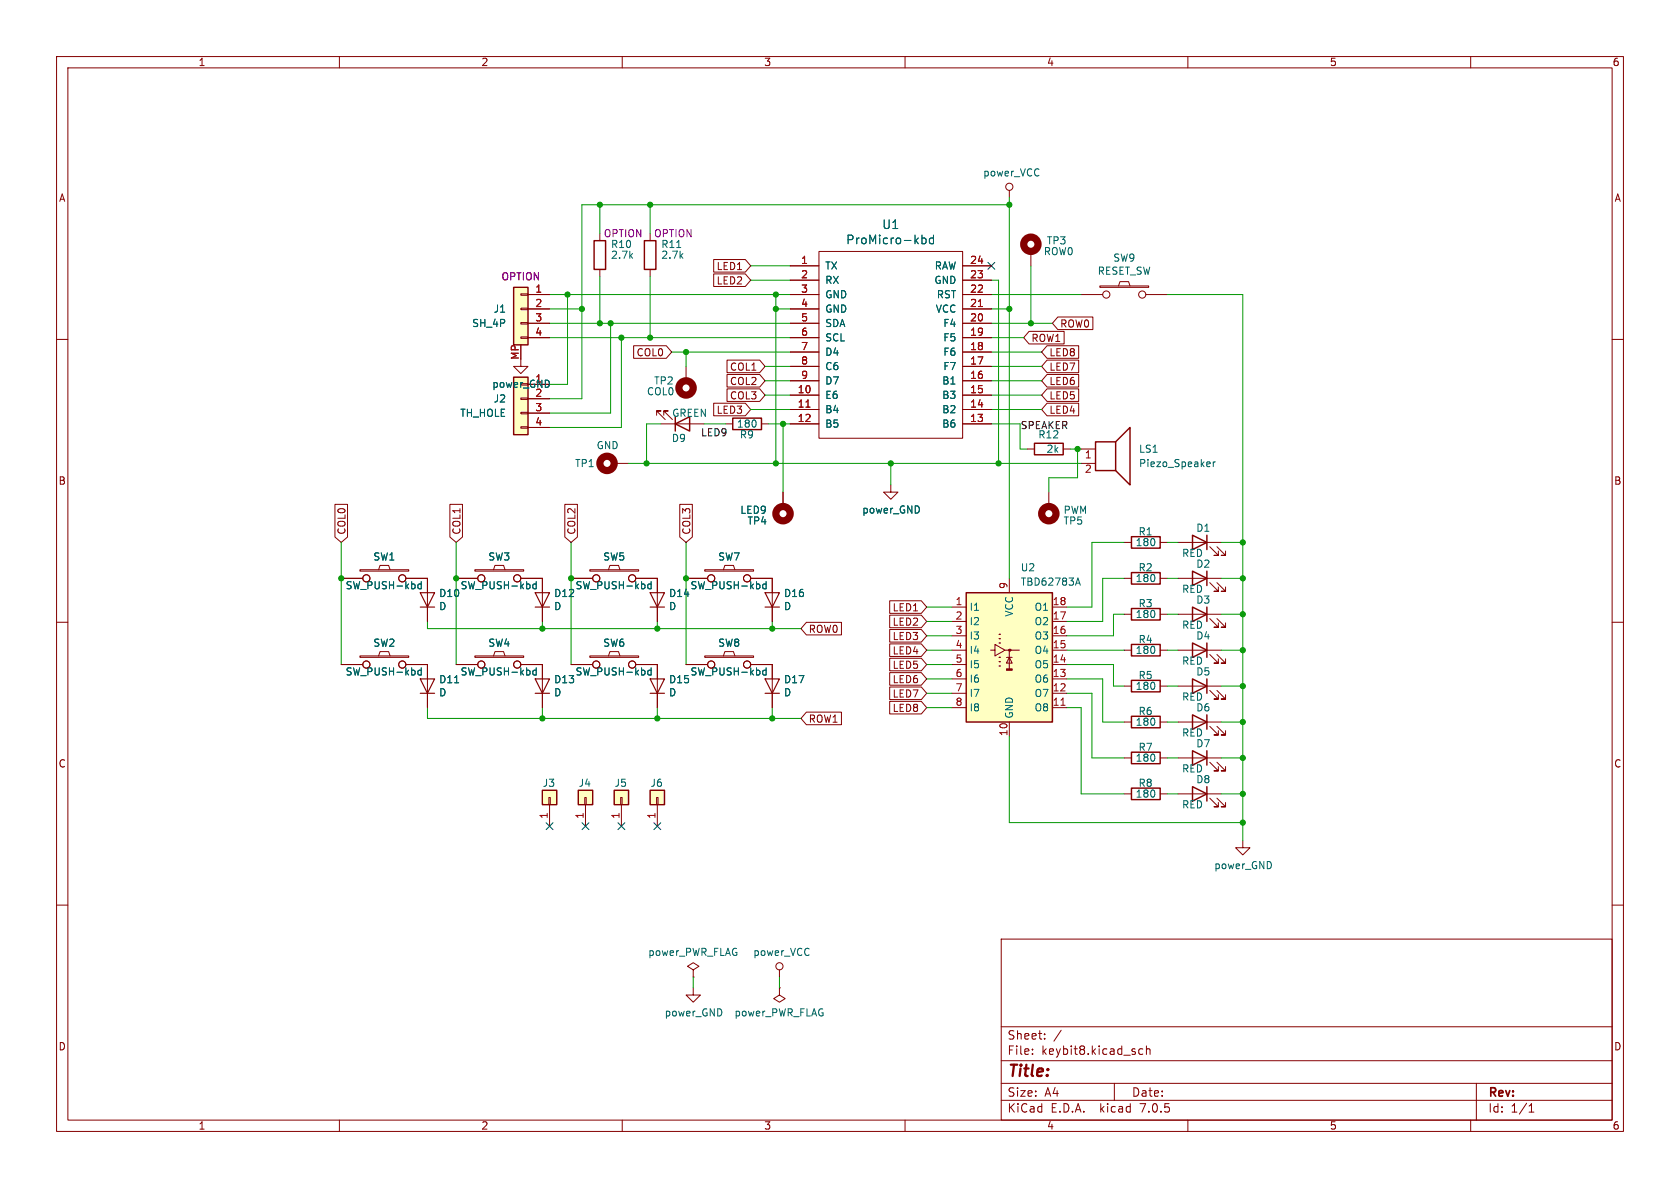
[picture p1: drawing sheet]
<svg xmlns="http://www.w3.org/2000/svg" width="297mm" height="210mm" viewBox="0 0 297 210" stroke-linecap="round" stroke-linejoin="round" font-family="sans-serif">
<g fill="none" stroke="#840000" stroke-width=".18">
<path d="M10 10h277v190h-277zM12 12h273v186h-273zM60 10v2M110 10v2M160 10v2M210 10v2M260 10v2M178.4 33.7v1.2M10 60h2M92.1 59.6h1.2v.2h-1.2zM92.1 57h1.2v.3h-1.2zM92.1 54.5h1.2v.2h-1.2z"/>
<path d="M92.1 51.9h1.2v.3h-1.2zM93.3 59.7h3.9M93.3 57.2h3.9M93.3 54.6h3.9M93.3 52.1h3.9M106 41.3v1.2M106 47.6v1.3M114.9 41.3v1.2M114.9 47.6v1.3M139.7 47h5.1M139.7 59.7h5.1M139.7 49.5h5.1"/>
<path d="M139.7 57.2h5.1M139.7 54.6h5.1M139.7 52.1h5.1M144.8 44.5h25.4v33h-25.4zM170.2 47h5.1M170.2 59.7h5.1M170.2 49.5h5.1M170.2 57.2h5.1M170.2 54.6h5.1M170.2 52.1h5.1M182.2 44.5v2.5M191.1 52.1h3.8"/>
<path d="M194.4 50.5h8.7v.3h-8.7zM197.7 50.5l.3-.7h1.5l.3 .7M202.6 52.1h3.8M285 60h2M92.1 75.4h1.2v.3h-1.2zM92.1 72.9h1.2v.3h-1.2zM92.1 70.4h1.2v.2h-1.2zM92.1 63.5v1.3h1.2l-1.2 1.2-1.3-1.2h1.3M93.3 67.9h3.9M93.3 70.5h3.9M93.3 73h3.9M93.3 75.6h3.9"/>
<path d="M116.1 73.4v-.8h.7h-.7l1.5 1.6M116.8 74.9h7.7M117.3 73.4v-.8h.8h-.8l1.6 1.6M121.3 64.8v2.5M128.3 74.9h1.2M134.6 74.9h1.3M139.7 69.9h5.1M139.7 72.4h5.1M139.7 74.9h5.1M139.7 67.3h5.1M139.7 64.8h5.1M139.7 62.2h5.1"/>
<path d="M170.2 69.9h5.1M170.2 72.4h5.1M170.2 74.9h5.1M170.2 67.3h5.1M170.2 64.8h5.1M170.2 62.2h5.1M181.6 79.4h1.3M188 79.4h1.2M191.1 79.4h2.6M108.6 81.9h2.5M138.4 87v2.5M157.5 85.7v1.3h1.2l-1.2 1.3-1.3-1.3h1.3"/>
<path d="M191.1 81.9h2.6M198.8 95.9h1.2M205.1 95.9h1.3M10 110h2M60.3 117.5h3.8M60.3 102.2h3.8M63.6 100.7h8.7v.3h-8.7zM63.6 116h8.7v.2h-8.7zM66.9 100.7l.3-.8h1.5l.3 .8M66.9 116l.3-.8h1.5l.3 .8M71.8 117.5h3.8v7.6M71.8 102.2h3.8v7.7"/>
<path d="M80.6 117.5h3.9M80.6 102.2h3.9M83.9 116h8.7v.2h-8.7zM83.9 100.7h8.7v.3h-8.7zM87.2 116l.3-.8h1.5l.3 .8M87.2 100.7l.3-.8h1.5l.3 .8M92.1 117.5h3.8v7.6M92.1 102.2h3.8v7.7M101 117.5h3.8M101 102.2h3.8M104.3 116h8.6v.2h-8.6zM104.3 100.7h8.6v.3h-8.6z"/>
<path d="M107.6 116l.2-.8h1.5l.3 .8M107.6 100.7l.2-.8h1.5l.3 .8M112.4 117.5h3.8v7.6M112.4 102.2h3.8v7.7M121.3 117.5h3.8M121.3 102.2h3.8M124.6 100.7h8.6v.3h-8.6zM124.6 116h8.6v.2h-8.6zM127.9 100.7l.2-.8h1.6l.2 .8M127.9 116l.2-.8h1.6l.2 .8M132.7 117.5h3.8v7.6M132.7 102.2h3.8v7.7"/>
<path d="M177.7 114.9h2.5M177.9 116.2h1M178.4 114.9v3.3M198.8 102.2h1.2M198.8 114.9h1.2M198.8 108.6h1.2M205.1 102.2h1.3M205.1 114.9h1.3M205.1 108.6h1.3M208.3 102.2h7.6M208.3 114.9h7.6M208.3 108.6h7.6"/>
<path d="M213.9 115.7l1.5 1.5h-.8h.8v-.7M213.9 109.3l1.5 1.6h-.8h.8v-.8M213.9 103l1.5 1.5h-.8h.8v-.7M215.1 115.7l1.6 1.5h-.8h.8v-.7M215.1 109.3l1.6 1.6h-.8h.8v-.8M215.1 103l1.6 1.5h-.8h.8v-.7M285 110h2M198.8 127.6h1.2M198.8 134h1.2M198.8 121.3h1.2M205.1 127.6h1.3M205.1 134h1.3"/>
<path d="M205.1 121.3h1.3M208.3 127.6h7.6M208.3 134h7.6M208.3 121.3h7.6M213.9 128.4l1.5 1.5h-.8h.8v-.7M213.9 134.7l1.5 1.6h-.8h.8v-.8M213.9 122l1.5 1.6h-.8h.8v-.8M215.1 128.4l1.6 1.5h-.8h.8v-.7M215.1 134.7l1.6 1.6h-.8h.8v-.8M215.1 122l1.6 1.6h-.8h.8v-.8M10 160h2M97 141h.3v1.2h-.3z"/>
<path d="M97.2 142.2v3.9M103.4 141h.2v1.2h-.2zM103.5 142.2v3.9M109.7 141h.3v1.2h-.3zM109.9 142.2v3.9M116.1 141h.2v1.2h-.2zM116.2 142.2v3.9M198.8 140.3h1.2M205.1 140.3h1.3M208.3 140.3h7.6M213.9 141.1l1.5 1.5h-.8h.8v-.7M215.1 141.1l1.6 1.5h-.8h.8v-.7"/>
<path d="M219.7 148.6v1.3h1.3l-1.3 1.2-1.3-1.2h1.3M285 160h2M122.6 171.5l1-.7-1-.6-1.1 .6 1.1 .7v1.2M122.6 172.7h.1M122.6 174.6v1.3h1.2l-1.2 1.3-1.3-1.3h1.3M137.8 174.6v1.3l1 .6-1 .7-1-.7 1-.6M137.8 174.6h.1M137.8 171.5v1.2M177 166h108v32h-108zM60 198v2M110 198v2M160 198v2"/>
<path d="M177 194.5h108M177 191.5h108M177 187.5h108M177 181.5h108M182.5 186.3v.1M182.5 185.5v.1M184.7 183.6v.1M184.7 182.8v.1M187.6 182.1l-1.3 2M197 191.5v3M202 185.5l-.4-.1-.3 .3v.4l.2 .2h.5M202.7 185.5l.2-.1 .3 .1 .1 .9"/>
<path d="M202.7 184.9v1.5M210 198v2M260 198v2M261 191.5v6.5M270.3 196.6h.9M270.3 195.5l.4-.4v1.5"/>
<circle cx="178.4" cy="33" r=".63"/>
<circle cx="195.6" cy="52.1" r=".63"/>
<circle cx="201.9" cy="52.1" r=".63"/>
<circle cx="64.8" cy="117.5" r=".63"/>
<circle cx="64.8" cy="102.2" r=".63"/>
<circle cx="71.1" cy="117.5" r=".63"/>
<circle cx="71.1" cy="102.2" r=".63"/>
<circle cx="85.1" cy="117.5" r=".63"/>
<circle cx="85.1" cy="102.2" r=".63"/>
<circle cx="91.4" cy="117.5" r=".63"/>
<circle cx="91.4" cy="102.2" r=".63"/>
<circle cx="105.4" cy="102.2" r=".63"/>
<circle cx="105.4" cy="117.5" r=".63"/>
<circle cx="111.8" cy="117.5" r=".63"/>
<circle cx="111.8" cy="102.2" r=".63"/>
<circle cx="125.7" cy="102.2" r=".63"/>
<circle cx="125.7" cy="117.5" r=".63"/>
<circle cx="132.1" cy="117.5" r=".63"/>
<circle cx="132.1" cy="102.2" r=".63"/>
<circle cx="137.8" cy="170.8" r=".63"/>
</g>
<g fill="none" stroke="#840000" stroke-width=".25">
<path d="M90.8 50.8h2.5v10.2h-2.5zM105 42.5h2.1v5.1h-2.1zM113.9 42.5h2.1v5.1h-2.1zM90.8 66.7h2.5v10.1h-2.5zM119.4 74.9l2.5-1.2v2.5zM119.4 73.7v2.5M129.5 73.9h5.1v2h-5.1zM182.9 78.4h5.1v2h-5.1zM193.7 78.1h3.5v5.1h-3.5zM197.2 78.1l2.6-2.5v10.1l-2.6-2.5M200 94.9h5.1v2h-5.1zM170.8 104.8h15.3v22.8h-15.3z"/>
<path d="M176.7 117.7h.1M176.7 117h.1M176.7 116.2h.1M176.7 113.7h.1M176.7 112.9h.1M176.7 112.1h.1M200 113.9h5.1v2.1h-5.1zM200 101.2h5.1v2.1h-5.1zM200 107.6h5.1v2h-5.1zM210.8 113.7l2.6 1.2-2.6 1.3zM210.8 107.3l2.6 1.3-2.6 1.3zM210.8 101l2.6 1.2-2.6 1.3z"/>
<path d="M213.4 101v2.5M213.4 107.3v2.6M213.4 113.7v2.5M95.9 139.7h2.5v2.5h-2.5zM102.2 139.7h2.6v2.5h-2.6zM108.6 139.7h2.5v2.5h-2.5zM114.9 139.7h2.6v2.5h-2.6zM200 126.6h5.1v2.1h-5.1zM200 139.3h5.1v2.1h-5.1zM200 133h5.1v2h-5.1zM200 120.3h5.1v2h-5.1zM210.8 126.4l2.6 1.2-2.6 1.3z"/>
<path d="M210.8 132.7l2.6 1.3-2.6 1.3zM210.8 139.1l2.6 1.2-2.6 1.3zM210.8 120l2.6 1.3-2.6 1.3zM213.4 120v2.6M213.4 126.4v2.5M213.4 132.7v2.6M213.4 139.1v2.5"/>
</g>
<g fill="none" stroke="#006464" stroke-width=".18">
<path d="M163 41.6v1.5M163 42.1h.4l.3 .3v.4l-.1 .2h-.6M165 42.1h-.4l-.3 .3v.4l.1 .2h.6M165 41.6v1.5M213.9 81.7v.3l-.6 .1M214.5 81.6v.9M214.9 81.6l-.4 .3M74.5 118.5h-.4l-.2 .2 .1 .6h.5M74.5 103.3l-.4-.1-.2 .3 .1 .5h.5M74.5 102.8v1.3M74.5 118.1v1.2M94.8 118.5h-.4l-.2 .2 .1 .6h.5"/>
<path d="M94.8 103.3l-.4-.1-.2 .3 .1 .5h.5M94.8 102.8v1.3M94.8 118.1v1.2M115.1 102.8v1.3M115.1 118.1v1.2M115.1 118.5h-.3l-.3 .2 .1 .6h.5M115.1 103.3l-.3-.1-.3 .3 .1 .5h.5M135.4 118.5h-.3l-.3 .2 .2 .6h.4M135.4 102.8v1.3M135.4 118.1v1.2M135.4 103.3l-.3-.1-.3 .3 .2 .5h.4"/>
</g>
<g fill="#ffffc2" stroke="#ffffc2" stroke-width=".18">
<path d="M90.8 66.7h2.5v10.1h-2.5z"/>
<path d="M90.8 50.8h2.5v10.2h-2.5z"/>
<path d="M95.9 139.7h2.5v2.5h-2.5z"/>
<path d="M108.6 139.7h2.5v2.5h-2.5z"/>
<path d="M102.2 139.7h2.6v2.5h-2.6z"/>
<path d="M114.9 139.7h2.6v2.5h-2.6z"/>
<path d="M170.8 104.8h15.3v22.8h-15.3z"/>
</g>
<path d="M173 54.2h.7M142.5 72h.7" fill="none" stroke="#a90000" stroke-width=".18"/>
<g fill="none" stroke="#840000" stroke-width=".2">
<path d="M74.3 104.8h2.5l-1.2 2.5zM74.3 107.3h2.5M94.6 104.8h2.6l-1.3 2.5zM94.6 107.3h2.6M114.9 104.8h2.6l-1.3 2.5zM114.9 107.3h2.6M135.3 104.8h2.5l-1.3 2.5zM135.3 107.3h2.5M74.3 120h2.5l-1.2 2.6zM74.3 122.6h2.5M94.6 120h2.6l-1.3 2.6zM94.6 122.6h2.6"/>
<path d="M114.9 120h2.6l-1.3 2.6zM114.9 122.6h2.6M135.3 120h2.5l-1.3 2.6zM135.3 122.6h2.5"/>
</g>
<g fill="none" stroke="#840000" stroke-width="1.3">
<circle cx="182.2" cy="43.2" r="1.27"/>
<circle cx="121.3" cy="68.6" r="1.27"/>
<circle cx="107.3" cy="81.9" r="1.27"/>
<circle cx="138.4" cy="90.8" r="1.27"/>
</g>
<path d="M177.9 118.2h1v.3h-1z" fill="#840000" stroke="#840000" stroke-width=".18"/>
<circle cx="178.4" cy="114.9" r=".25" fill="#840000"/>
<g fill="none" stroke="#840000" stroke-width=".18">
<path d="M93.3 59.7h3.9M93.3 57.2h3.9M93.3 54.6h3.9M93.3 52.1h3.9M126.2 45.9h5.6l.9 1.1-.9 1.1h-5.6zM126.2 48.4h5.6l.9 1.1-.9 1.1h-5.6zM139.7 47h5.1M139.7 59.7h5.1M139.7 49.5h5.1M139.7 57.2h5.1M139.7 54.6h5.1M139.7 52.1h5.1"/>
<path d="M170.2 47h5.1M170.2 59.7h5.1M170.2 49.5h5.1M170.2 57.2h5.1M170.2 54.6h5.1M170.2 52.1h5.1M181.9 58.6h6.2v2.2h-6.2l-.9-1.1zM187 56h6.2v2.3h-6.2l-.9-1.1zM93.3 67.9h3.9M93.3 70.5h3.9M93.3 73h3.9M93.3 75.6h3.9"/>
<path d="M112 61.1h5.8l.9 1.1-.9 1.1h-5.8zM126.2 71.3h5.6l.9 1.1-.9 1.1h-5.6zM128.5 68.7h5.8l1 1.2-1 1.1h-5.8zM128.5 63.7h5.8l1 1.1-1 1.1h-5.8zM128.5 66.2h5.8l1 1.1-1 1.1h-5.8zM139.7 69.9h5.1M139.7 72.4h5.1M139.7 74.9h5.1M139.7 67.3h5.1M139.7 64.8h5.1M139.7 62.2h5.1M170.2 69.9h5.1"/>
<path d="M170.2 72.4h5.1M170.2 74.9h5.1M170.2 67.3h5.1M170.2 64.8h5.1M170.2 62.2h5.1M185.1 63.7h5.6v2.2h-5.6l-1-1.1zM185.1 66.2h5.6v2.2h-5.6l-1-1.1zM185.1 61.1h5.6v2.2h-5.6l-1-1.1zM185.1 68.7h5.6v2.3h-5.6l-1-1.1zM185.1 71.3h5.6v2.2h-5.6l-1-1.1zM59.2 89.2h2.2v5.7l-1.1 1-1.1-1zM79.5 89.2h2.3v5.7l-1.2 1-1.1-1z"/>
<path d="M99.9 89.2h2.2v5.7l-1.1 1-1.1-1zM120.2 89.2h2.2v5.7l-1.1 1-1.1-1zM138.4 87v2.5M185.4 87v2.5M208.3 95.9h7.6M213.9 96.6l1.5 1.6h-.8h.8v-.8M215.1 96.6l1.6 1.6h-.8h.8v-.8M60.3 117.5h3.8M60.3 102.2h3.8M71.8 117.5h3.8v2.5M71.8 102.2h3.8v2.6M75.6 107.3v2.6"/>
<path d="M80.6 117.5h3.9M80.6 102.2h3.9M92.1 117.5h3.8v2.5M92.1 102.2h3.8v2.6M95.9 107.3v2.6M101 117.5h3.8M101 102.2h3.8M112.4 117.5h3.8v2.5M112.4 102.2h3.8v2.6M116.2 107.3v2.6M121.3 117.5h3.8M121.3 102.2h3.8"/>
<path d="M132.7 117.5h3.8v2.5M132.7 102.2h3.8v2.6M136.5 107.3v2.6M142.6 110h6.2v2.2h-6.2l-1-1.1zM157.3 108.7h5.6l.9 1.2-.9 1.1h-5.6zM157.3 106.2h5.6l.9 1.1-.9 1.1h-5.6zM157.3 113.8h5.6l.9 1.1-.9 1.1h-5.6zM157.3 111.3h5.6l.9 1.1-.9 1.1h-5.6zM157.3 116.4h5.6l.9 1.1-.9 1.1h-5.6zM157.3 118.9h5.6l.9 1.1-.9 1.1h-5.6zM168.3 107.3h2.5M168.3 117.5h2.5"/>
<path d="M168.3 114.9h2.5M168.3 112.4h2.5M168.3 109.9h2.5M175.1 114.9h.8v-1l1.8 1-1.8 1.1v-1.1M178.4 116.2l.5 1h-1zM178.4 102.2v2.6M186.1 107.3h2.5M186.1 117.5h2.5M186.1 114.9h2.5M186.1 112.4h2.5M186.1 109.9h2.5M75.6 122.6v2.5"/>
<path d="M95.9 122.6v2.5M116.2 122.6v2.5M136.5 122.6v2.5M142.6 125.9h6.2v2.2h-6.2l-1-1.1zM157.3 124h5.6l.9 1.1-.9 1.1h-5.6zM157.3 121.4h5.6l.9 1.2-.9 1.1h-5.6zM168.3 125.1h2.5M168.3 122.6h2.5M168.3 120h2.5M178.4 127.6v2.6M186.1 125.1h2.5M186.1 122.6h2.5"/>
<path d="M186.1 120h2.5"/>
<circle cx="64.8" cy="117.5" r=".63"/>
<circle cx="64.8" cy="102.2" r=".63"/>
<circle cx="71.1" cy="117.5" r=".63"/>
<circle cx="71.1" cy="102.2" r=".63"/>
<circle cx="85.1" cy="117.5" r=".63"/>
<circle cx="85.1" cy="102.2" r=".63"/>
<circle cx="91.4" cy="117.5" r=".63"/>
<circle cx="91.4" cy="102.2" r=".63"/>
<circle cx="105.4" cy="102.2" r=".63"/>
<circle cx="105.4" cy="117.5" r=".63"/>
<circle cx="111.8" cy="117.5" r=".63"/>
<circle cx="111.8" cy="102.2" r=".63"/>
<circle cx="125.7" cy="102.2" r=".63"/>
<circle cx="125.7" cy="117.5" r=".63"/>
<circle cx="132.1" cy="117.5" r=".63"/>
<circle cx="132.1" cy="102.2" r=".63"/>
</g>
<path d="M173 54.2h.7M142.5 72h.7M187.6 124.7h.7" fill="none" stroke="#a90000" stroke-width=".18"/>
<g fill="none" stroke="#006464" stroke-width=".18">
<path d="M163 41.6v1.5M163 42.1h.4l.3 .3v.4l-.1 .2h-.6M165 42.1h-.4l-.3 .3v.4l.1 .2h.6M165 41.6v1.5M74.5 103.3l-.4-.1-.2 .3 .1 .5h.5M74.5 118.5h-.4l-.2 .2 .1 .6h.5M74.5 102.8v1.3M74.5 118.1v1.2M94.8 103.3l-.4-.1-.2 .3 .1 .5h.5M94.8 118.5h-.4l-.2 .2 .1 .6h.5M94.8 102.8v1.3M94.8 118.1v1.2"/>
<path d="M115.1 103.3l-.3-.1-.3 .3 .1 .5h.5M115.1 118.5h-.3l-.3 .2 .1 .6h.5M115.1 102.8v1.3M115.1 118.1v1.2M135.4 102.8v1.3M135.4 118.1v1.2M135.4 103.3l-.3-.1-.3 .3 .2 .5h.4M135.4 118.5h-.3l-.3 .2 .2 .6h.4M190.3 103.1h.6M190.6 102.2l.4 1.2"/>
</g>
<path d="M210.8 94.6l2.6 1.3-2.6 1.3zM213.4 94.6v2.6" fill="none" stroke="#840000" stroke-width=".25"/>
<circle cx="185.4" cy="90.8" r="1.27" fill="none" stroke="#840000" stroke-width="1.3"/>
<g fill="none" stroke="#009600" stroke-width=".18">
<path d="M106 36.2v5.1M114.9 36.2v5.1M178.4 36.2h-75.5v34.3h-5.7M178.4 34.9v67.3M97.2 59.7h42.5M97.2 54.6h5.7M97.2 52.1h42.5M97.2 57.2h42.5M100.3 52.1v15.8h-3.1M106 48.9v8.3M107.9 57.2v15.8h-10.7M109.9 59.7v15.9h-12.7"/>
<path d="M114.9 48.9v10.8M132.7 47h7M132.7 49.5h7M137.2 54.6h2.5M137.2 52.1v29.8M175.3 59.7h5.7M175.3 54.6h3.1M175.3 52.1h15.8M175.3 57.2h10.8M175.3 49.5h1.2v32.4M182.2 47v10.2M206.4 52.1h13.3v96.5"/>
<path d="M116.8 74.9h-2.5v7M118.7 62.2h21M121.3 62.2v2.6M124.5 74.9h3.8M132.7 72.4h7M135.3 69.9h4.4M135.3 64.8h4.4M135.3 67.3h4.4M135.9 74.9h3.8M138.4 74.9v12.1M175.3 69.9h8.8M175.3 74.9h5v4.5h1.3"/>
<path d="M175.3 72.4h8.8M175.3 64.8h8.8M175.3 62.2h8.8M175.3 67.3h8.8M189.2 79.4h1.9M190.5 79.4v5.1h-5.1v2.5M60.3 95.9v21.6M80.6 95.9v21.6M101 95.9v21.6M111.1 81.9h80M121.3 95.9v21.6M157.5 81.9v3.8"/>
<path d="M198.8 95.9h-5.8v11.4h-4.4M206.4 95.9h1.9M215.9 95.9h3.8M75.6 109.9v1.2h66M95.9 109.9v1.2M116.2 109.9v1.2M136.5 109.9v1.2M163.8 114.9h4.5M163.8 109.9h4.5M163.8 112.4h4.5M163.8 117.5h4.5M163.8 107.3h4.5"/>
<path d="M188.6 114.9h10.2M188.6 117.5h8.2v3.8h2M198.8 108.6h-2v3.8h-8.2M198.8 102.2h-3.9v7.7h-6.3M206.4 114.9h1.9M206.4 108.6h1.9M206.4 102.2h1.9M215.9 114.9h3.8M215.9 108.6h3.8M215.9 102.2h3.8M75.6 125.1v1.9h66M95.9 125.1v1.9"/>
<path d="M116.2 125.1v1.9M136.5 125.1v1.9M163.8 122.6h4.5M163.8 125.1h4.5M163.8 120h4.5M178.4 130.2v15.2h41.3M188.6 122.6h4.4v11.4h5.8M188.6 120h6.3v7.6h3.9M188.6 125.1h2.5v15.2h7.7M206.4 121.3h1.9M206.4 134h1.9M206.4 127.6h1.9"/>
<path d="M215.9 121.3h3.8M215.9 134h3.8M215.9 127.6h3.8M206.4 140.3h1.9M215.9 140.3h3.8M122.6 172.7v1.9M137.8 172.7v1.9"/>
</g>
<path d="M174.7 46.4l1.2 1.2M175.9 46.4l-1.2 1.2M96.5 145.4l1.3 1.3M97.8 145.4l-1.3 1.3M102.9 145.4l1.2 1.3M104.1 145.4l-1.2 1.3M109.2 145.4l1.3 1.3M110.5 145.4l-1.3 1.3M115.6 145.4l1.2 1.3M116.8 145.4l-1.2 1.3" fill="none" stroke="#000084" stroke-width=".18"/>
<g fill="#009600" stroke="#009600" stroke-width=".18">
<circle cx="182.2" cy="57.2" r=".46"/>
<circle cx="178.4" cy="36.2" r=".46"/>
<circle cx="176.5" cy="81.9" r=".46"/>
<circle cx="178.4" cy="54.6" r=".46"/>
<circle cx="114.3" cy="81.9" r=".46"/>
<circle cx="121.3" cy="102.2" r=".46"/>
<circle cx="116.2" cy="111.1" r=".46"/>
<circle cx="157.5" cy="81.9" r=".46"/>
<circle cx="137.2" cy="81.9" r=".46"/>
<circle cx="116.2" cy="127" r=".46"/>
<circle cx="136.5" cy="111.1" r=".46"/>
<circle cx="136.5" cy="127" r=".46"/>
<circle cx="100.3" cy="52.1" r=".46"/>
<circle cx="102.9" cy="54.6" r=".46"/>
<circle cx="106" cy="57.2" r=".46"/>
<circle cx="107.9" cy="57.2" r=".46"/>
<circle cx="109.9" cy="59.7" r=".46"/>
<circle cx="114.9" cy="36.2" r=".46"/>
<circle cx="106" cy="36.2" r=".46"/>
<circle cx="80.6" cy="102.2" r=".46"/>
<circle cx="95.9" cy="111.1" r=".46"/>
<circle cx="101" cy="102.2" r=".46"/>
<circle cx="60.3" cy="102.2" r=".46"/>
<circle cx="95.9" cy="127" r=".46"/>
<circle cx="137.2" cy="54.6" r=".46"/>
<circle cx="137.2" cy="52.1" r=".46"/>
<circle cx="138.4" cy="74.9" r=".46"/>
<circle cx="121.3" cy="62.2" r=".46"/>
<circle cx="114.9" cy="59.7" r=".46"/>
<circle cx="219.7" cy="114.9" r=".46"/>
<circle cx="219.7" cy="108.6" r=".46"/>
<circle cx="219.7" cy="95.9" r=".46"/>
<circle cx="219.7" cy="102.2" r=".46"/>
<circle cx="190.5" cy="79.4" r=".46"/>
<circle cx="219.7" cy="134" r=".46"/>
<circle cx="219.7" cy="140.3" r=".46"/>
<circle cx="219.7" cy="121.3" r=".46"/>
<circle cx="219.7" cy="127.6" r=".46"/>
<circle cx="219.7" cy="145.4" r=".46"/>
</g>
<text font-size="2.8" fill="#840000" x="178" y="190.8">Title:</text>
<g font-size="2.1" fill="#006464">
<text x="155.9" y="40.7">U1</text>
<text x="149.5" y="43.3">ProMicro-kbd</text>
</g>
<g font-size="2.1" fill="#840000">
<text x="178" y="183.9">Sheet:</text>
<text x="178" y="186.6">File:</text>
<text x="184" y="186.6">keybit8.kicad_sch</text>
<text x="178" y="196.8">KiCad</text>
<text x="178" y="194">Size:</text>
<text x="184.6" y="194">A4</text>
<text x="185.7" y="196.8">E.D.A.</text>
<text x="194.4" y="196.8">kicad</text>
<text x="200" y="194">Date:</text>
<text x="201.5" y="196.8">7.0.5</text>
<text x="263" y="194.2">Rev:</text>
<text x="263" y="196.8">Id:</text>
<text x="267" y="196.8">1/1</text>
</g>
<g font-size="1.8" fill="#840000">
<text x="35" y="11.8">1</text>
<text x="85" y="11.8">2</text>
<text x="135" y="11.8">3</text>
<text x="185" y="11.8">4</text>
<text x="235" y="11.8">5</text>
<text x="285" y="11.8">6</text>
<text x="10.4" y="35.8">A</text>
<text x="285.4" y="35.8">A</text>
<text x="126.7" y="47.9">LED1</text>
<text x="126.7" y="50.4">LED2</text>
<text x="187.3" y="58.1">ROW0</text>
<text x="112.5" y="63.1">COL0</text>
<text x="129" y="65.7">COL1</text>
<text x="182.2" y="60.6">ROW1</text>
<text x="185.4" y="65.7">LED7</text>
<text x="185.4" y="63.1">LED8</text>
<text x="129" y="70.8">COL3</text>
<text x="129" y="68.2">COL2</text>
<text x="185.4" y="68.2">LED6</text>
<text x="185.4" y="70.8">LED5</text>
<text x="126.7" y="73.3">LED3</text>
<text x="185.4" y="73.3">LED4</text>
<text x="10.3" y="85.8">B</text>
<text x="285.3" y="85.8">B</text>
<text x="61.2" y="94.6" transform="rotate(-90 61.2 94.6)">COL0</text>
<text x="81.6" y="94.6" transform="rotate(-90 81.6 94.6)">COL1</text>
<text x="101.9" y="94.6" transform="rotate(-90 101.9 94.6)">COL2</text>
<text x="122.2" y="94.6" transform="rotate(-90 122.2 94.6)">COL3</text>
<text x="142.9" y="112">ROW0</text>
<text x="157.8" y="110.8">LED2</text>
<text x="157.8" y="108.2">LED1</text>
<text x="157.8" y="113.3">LED3</text>
<text x="157.8" y="115.9">LED4</text>
<text x="157.8" y="118.4">LED5</text>
<text x="157.8" y="120.9">LED6</text>
<text x="157.8" y="123.5">LED7</text>
<text x="142.9" y="127.9">ROW1</text>
<text x="157.8" y="126">LED8</text>
<text x="10.3" y="135.8">C</text>
<text x="285.3" y="135.8">C</text>
<text x="10.3" y="185.8">D</text>
<text x="285.3" y="185.8">D</text>
<text x="35" y="199.8">1</text>
<text x="85" y="199.8">2</text>
<text x="135" y="199.8">3</text>
<text x="185" y="199.8">4</text>
<text x="235" y="199.8">5</text>
<text x="285" y="199.8">6</text>
</g>
<g font-size="1.8" fill="#006464">
<text x="173.8" y="31.4">power_VCC</text>
<text x="108" y="44">R10</text>
<text x="108" y="45.9">2.7k</text>
<text x="116.8" y="44">R11</text>
<text x="116.8" y="45.9">2.7k</text>
<text x="145.8" y="47.8">TX</text>
<text x="165.2" y="47.8">RAW</text>
<text x="184.5" y="45.3">ROW0</text>
<text x="185" y="43.4">TP3</text>
<text x="196.8" y="46.4">SW9</text>
<text x="145.8" y="50.4">RX</text>
<text x="145.8" y="52.9">GND</text>
<text x="165.2" y="50.4">GND</text>
<text x="165.6" y="52.9">RST</text>
<text x="194" y="48.7">RESET_SW</text>
<text x="83.4" y="58">SH_4P</text>
<text x="87.2" y="55.4">J1</text>
<text x="145.8" y="55.4">GND</text>
<text x="145.8" y="58">SDA</text>
<text x="165.4" y="55.4">VCC</text>
<text x="166.7" y="58">F4</text>
<text x="145.8" y="60.5">SCL</text>
<text x="145.8" y="63.1">D4</text>
<text x="145.8" y="65.6">C6</text>
<text x="166.7" y="65.6">F7</text>
<text x="166.7" y="63.1">F6</text>
<text x="166.7" y="60.5">F5</text>
<text x="87" y="68.7">power_GND</text>
<text x="87.2" y="71.3">J2</text>
<text x="94.6" y="67.7">1</text>
<text x="94.6" y="70.2">2</text>
<text x="114.3" y="70">COL0</text>
<text x="115.6" y="68.1">TP2</text>
<text x="145.8" y="70.7">E6</text>
<text x="145.8" y="68.1">D7</text>
<text x="166.6" y="70.7">B3</text>
<text x="166.6" y="68.1">B1</text>
<text x="81.3" y="73.9">TH_HOLE</text>
<text x="118.8" y="73.9">GREEN</text>
<text x="130.2" y="75.8">180</text>
<text x="130.7" y="77.7">R9</text>
<text x="145.8" y="73.2">B4</text>
<text x="145.8" y="75.8">B5</text>
<text x="166.6" y="75.8">B6</text>
<text x="166.6" y="73.2">B2</text>
<text x="101.6" y="82.7">TP1</text>
<text x="105.4" y="79.6">GND</text>
<text x="118.7" y="78.3">D9</text>
<text x="185" y="80.2">2k</text>
<text x="201.3" y="80.2">LS1</text>
<text x="201.3" y="82.7">Piezo_Speaker</text>
<text x="130.8" y="91">LED9</text>
<text x="132.1" y="92.9">TP4</text>
<text x="152.4" y="90.9">power_GND</text>
<text x="188" y="92.9">TP5</text>
<text x="188" y="91">PWM</text>
<text x="201.2" y="94.8">R1</text>
<text x="211.4" y="94.2">D1</text>
<text x="65.9" y="99.3">SW1</text>
<text x="86.3" y="99.3">SW3</text>
<text x="106.6" y="99.3">SW5</text>
<text x="126.9" y="99.3">SW7</text>
<text x="180.4" y="101.2">U2</text>
<text x="200.7" y="96.7">180</text>
<text x="201.2" y="101.2">R2</text>
<text x="208.9" y="98.6">RED</text>
<text x="211.4" y="100.5">D2</text>
<text x="61" y="104.3">SW_PUSH-kbd</text>
<text x="77.6" y="105.7">D10</text>
<text x="81.4" y="104.3">SW_PUSH-kbd</text>
<text x="97.9" y="105.7">D12</text>
<text x="101.7" y="104.3">SW_PUSH-kbd</text>
<text x="118.2" y="105.7">D14</text>
<text x="122" y="104.3">SW_PUSH-kbd</text>
<text x="138.5" y="105.7">D16</text>
<text x="180.4" y="103.7">TBD62783A</text>
<text x="200.7" y="103.1">180</text>
<text x="201.2" y="107.5">R3</text>
<text x="208.9" y="105">RED</text>
<text x="211.4" y="106.9">D3</text>
<text x="77.6" y="108">D</text>
<text x="97.9" y="108">D</text>
<text x="118.2" y="108">D</text>
<text x="138.5" y="108">D</text>
<text x="171.3" y="108.1">I1</text>
<text x="171.3" y="110.7">I2</text>
<text x="171.3" y="113.2">I3</text>
<text x="179.3" y="109" transform="rotate(-90 179.3 109)">VCC</text>
<text x="182.9" y="113.2">O3</text>
<text x="182.9" y="110.7">O2</text>
<text x="182.9" y="108.1">O1</text>
<text x="200.7" y="109.4">180</text>
<text x="201.2" y="113.9">R4</text>
<text x="208.9" y="111.3">RED</text>
<text x="211.4" y="113.2">D4</text>
<text x="61" y="119.6">SW_PUSH-kbd</text>
<text x="65.9" y="114.5">SW2</text>
<text x="81.4" y="119.6">SW_PUSH-kbd</text>
<text x="86.3" y="114.5">SW4</text>
<text x="101.7" y="119.6">SW_PUSH-kbd</text>
<text x="106.6" y="114.5">SW6</text>
<text x="122" y="119.6">SW_PUSH-kbd</text>
<text x="126.9" y="114.5">SW8</text>
<text x="171.3" y="115.8">I4</text>
<text x="171.3" y="118.3">I5</text>
<text x="182.9" y="118.3">O5</text>
<text x="182.9" y="115.8">O4</text>
<text x="200.7" y="115.8">180</text>
<text x="208.9" y="117.7">RED</text>
<text x="211.4" y="119.6">D5</text>
<text x="77.6" y="120.9">D11</text>
<text x="77.6" y="123.3">D</text>
<text x="97.9" y="120.9">D13</text>
<text x="97.9" y="123.3">D</text>
<text x="118.2" y="120.9">D15</text>
<text x="118.2" y="123.3">D</text>
<text x="138.5" y="120.9">D17</text>
<text x="138.5" y="123.3">D</text>
<text x="171.3" y="120.8">I6</text>
<text x="171.3" y="123.4">I7</text>
<text x="171.3" y="125.9">I8</text>
<text x="182.9" y="125.9">O8</text>
<text x="182.9" y="123.4">O7</text>
<text x="182.9" y="120.8">O6</text>
<text x="200.7" y="122.1">180</text>
<text x="201.2" y="120.2">R5</text>
<text x="208.9" y="124">RED</text>
<text x="211.4" y="125.9">D6</text>
<text x="179.3" y="127.1" transform="rotate(-90 179.3 127.1)">GND</text>
<text x="200.7" y="128.5">180</text>
<text x="201.2" y="126.6">R6</text>
<text x="208.9" y="130.4">RED</text>
<text x="200.7" y="134.8">180</text>
<text x="201.2" y="132.9">R7</text>
<text x="208.9" y="136.7">RED</text>
<text x="211.4" y="132.3">D7</text>
<text x="95.9" y="139.3">J3</text>
<text x="102.2" y="139.3">J4</text>
<text x="108.6" y="139.3">J5</text>
<text x="114.9" y="139.3">J6</text>
<text x="200.7" y="141.2">180</text>
<text x="201.2" y="139.3">R8</text>
<text x="208.9" y="143.1">RED</text>
<text x="211.4" y="138.6">D8</text>
<text x="214.6" y="153.8">power_GND</text>
<text x="114.5" y="169.2">power_PWR_FLAG</text>
<text x="133.1" y="169.2">power_VCC</text>
<text x="117.4" y="179.8">power_GND</text>
<text x="129.8" y="179.8">power_PWR_FLAG</text>
</g>
<g font-size="1.8" fill="#840084">
<text x="106.7" y="42.1">OPTION</text>
<text x="115.6" y="42.1">OPTION</text>
<text x="88.6" y="49.7">OPTION</text>
</g>
<g font-size="1.8" fill="#a90000">
<text x="141.6" y="46.7">1</text>
<text x="171.4" y="46.7">24</text>
<text x="94.6" y="51.8">1</text>
<text x="141.6" y="49.3">2</text>
<text x="141.6" y="51.8">3</text>
<text x="171.4" y="51.8">22</text>
<text x="171.4" y="49.3">23</text>
<text x="94.6" y="54.4">2</text>
<text x="94.6" y="56.9">3</text>
<text x="94.6" y="59.4">4</text>
<text x="141.6" y="54.4">4</text>
<text x="141.6" y="56.9">5</text>
<text x="141.6" y="59.4">6</text>
<text x="171.4" y="59.4">19</text>
<text x="171.4" y="56.9">20</text>
<text x="171.4" y="54.4">21</text>
<text x="91.8" y="63.7" transform="rotate(-90 91.8 63.7)">MP</text>
<text x="141.6" y="62">7</text>
<text x="141.6" y="64.5">8</text>
<text x="171.4" y="64.5">17</text>
<text x="171.4" y="62">18</text>
<text x="141" y="69.6">10</text>
<text x="141.6" y="67.1">9</text>
<text x="171.4" y="69.6">15</text>
<text x="171.4" y="67.1">16</text>
<text x="94.6" y="72.8">3</text>
<text x="94.6" y="75.3">4</text>
<text x="141" y="72.1">11</text>
<text x="141" y="74.7">12</text>
<text x="171.4" y="74.7">13</text>
<text x="171.4" y="72.1">14</text>
<text x="191.7" y="81.3">1</text>
<text x="191.7" y="83.8">2</text>
<text x="168.9" y="107.1">1</text>
<text x="178.2" y="104.2" transform="rotate(-90 178.2 104.2)">9</text>
<text x="186.1" y="107.1">18</text>
<text x="168.9" y="109.6">2</text>
<text x="168.9" y="112.1">3</text>
<text x="186.1" y="112.1">16</text>
<text x="186.1" y="109.6">17</text>
<text x="168.9" y="114.7">4</text>
<text x="168.9" y="117.2">5</text>
<text x="168.9" y="119.8">6</text>
<text x="186.1" y="119.8">13</text>
<text x="186.1" y="117.2">14</text>
<text x="186.1" y="114.7">15</text>
<text x="168.9" y="122.3">7</text>
<text x="168.9" y="124.8">8</text>
<text x="186.1" y="124.8">11</text>
<text x="186.1" y="122.3">12</text>
<text x="178.2" y="130.2" transform="rotate(-90 178.2 130.2)">10</text>
<text x="96.9" y="144.8" transform="rotate(-90 96.9 144.8)">1</text>
<text x="103.3" y="144.8" transform="rotate(-90 103.3 144.8)">1</text>
<text x="109.6" y="144.8" transform="rotate(-90 109.6 144.8)">1</text>
<text x="116" y="144.8" transform="rotate(-90 116 144.8)">1</text>
</g>
<g font-size="1.8" fill="#0f0f0f">
<text x="123.8" y="77.2">LED9</text>
<text x="180.3" y="75.9">SPEAKER</text>
<text x="183.5" y="77.7">R12</text>
</g>
</svg>
